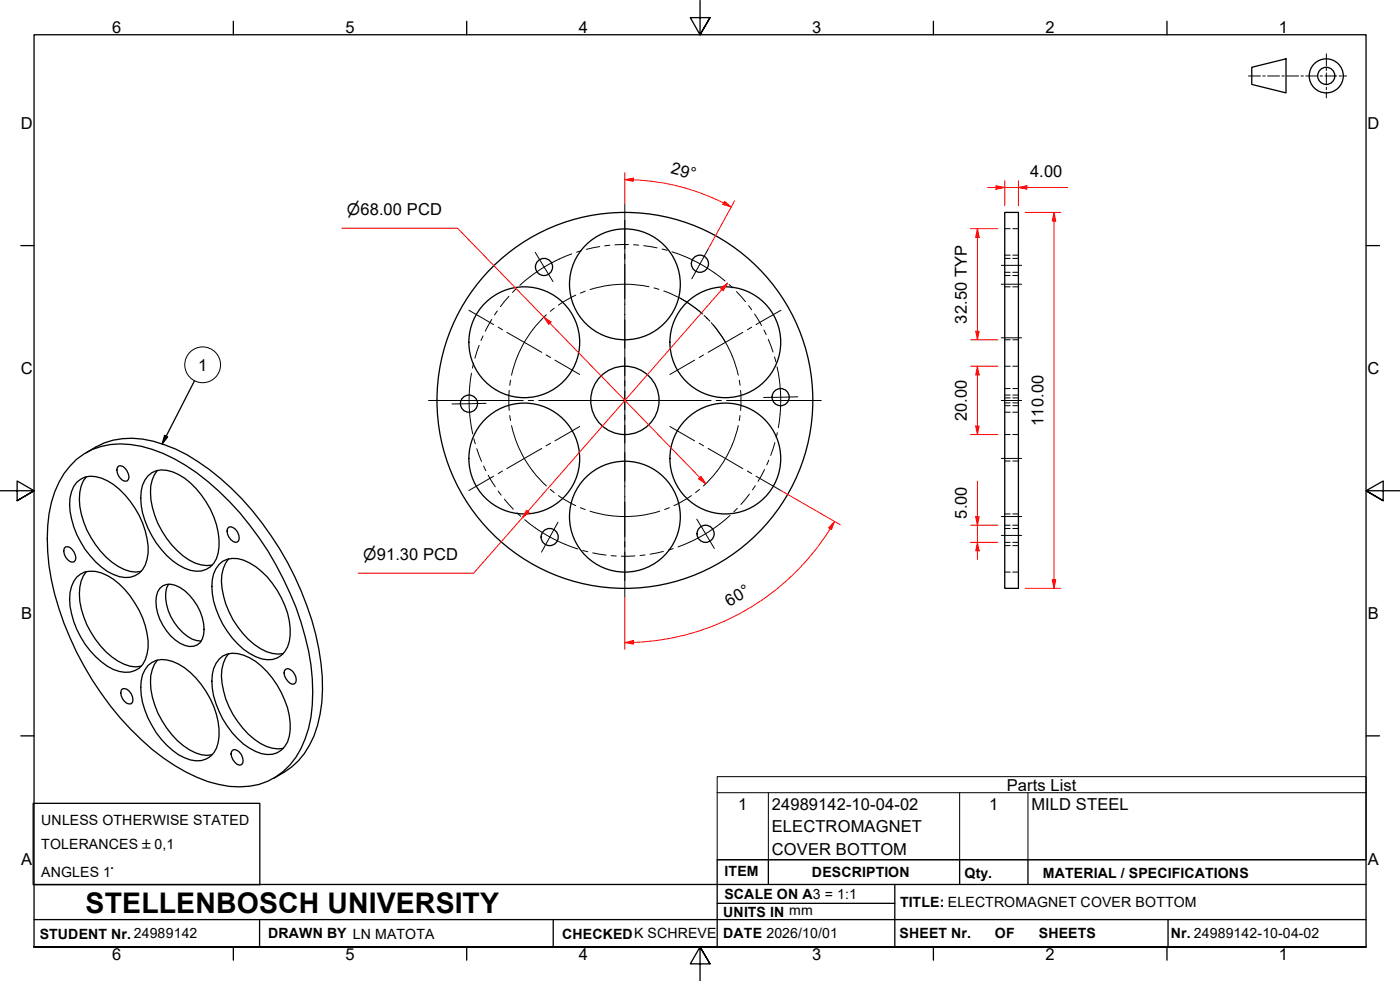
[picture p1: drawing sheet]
<svg xmlns="http://www.w3.org/2000/svg" width="410mm" height="287mm" viewBox="0 0 410 287" stroke-linecap="round" stroke-linejoin="round" font-family="sans-serif">
<!-- layer: Visible Edges(ISO) -->
<g fill="none" stroke="#000" stroke-width=".38">
<path d="M294.2 62.2h4v110h-4zM22.4 134.4a21.1 21.1 0 0 1 18.9-3.8 54.2 54.2 0 0 1 25.9 16.2 91.3 91.3 0 0 1 23.9 47.9 45.6 45.6 0 0 1-1.8 21.6 20 20 0 0 1-22.1 13.9 44.8 44.8 0 0 1-22.7-10.9 90.2 90.2 0 0 1-30.1-53.7 46.5 46.5 0 0 1 1.6-21.6 23.1 23.1 0 0 1 6.4-9.6zM25.2 132.5a23.5 23.5 0 0 1 22.9-2.3 59 59 0 0 1 22.7 15.8 89.8 89.8 0 0 1 23.2 48.1 43 43 0 0 1-2.1 21.3 22.2 22.2 0 0 1-11.7 12.4M25.3 139.6a12.2 12.2 0 0 0-1.5 10.9 25.9 25.9 0 0 0 10.8 15.3 8.8 8.8 0 0 0 6.7 1.5M34.7 136.4a2.14 2.14 0 0 1 2.5 1.5 2.09 2.09 0 0 1 0 2.9 3 3 0 0 1-2.8-3.9zM43.3 139.3a6.2 6.2 0 0 1 7.2-1.2 21.8 21.8 0 0 1 11.1 10.9 19.2 19.2 0 0 1 1.8 14.5 6.4 6.4 0 0 1-9.4 2.8 24.8 24.8 0 0 1-12.8-20.6 8.9 8.9 0 0 1 2.1-6.4zM46.1 137.7a10.6 10.6 0 0 0-1.9 8.7 26.1 26.1 0 0 0 11.2 17.6 9.7 9.7 0 0 0 6.7 1.4M22.5 141.2a6.2 6.2 0 0 1 7.2-1.2 21.8 21.8 0 0 1 11.1 10.9 20.4 20.4 0 0 1 2.3 12.8 6.4 6.4 0 0 1-9.9 4.5 23.1 23.1 0 0 1-10.7-11.7 18 18 0 0 1-1.5-12.6l.6-1.5zM67 154.3a2.54 2.54 0 0 1 2.9 2.3v1.6l-.4 .4a2.53 2.53 0 0 1-2.9-2.3v-1.5zM19.2 160.1a2.14 2.14 0 0 1 2.5 1.5 2.09 2.09 0 0 1 0 2.9 3 3 0 0 1-2.9-4zM22.5 168.9a7.3 7.3 0 0 1 8.9-.4 25.4 25.4 0 0 1 12 21.1 8.6 8.6 0 0 1-2.6 6 8.1 8.1 0 0 1-9.4-.6 25.7 25.7 0 0 1-11-19.6 9.7 9.7 0 0 1 2.1-6.5zM25.3 167.3a12.3 12.3 0 0 0-1.5 11 25.9 25.9 0 0 0 10.8 15.3 8.8 8.8 0 0 0 6.7 1.4"/>
<path d="M46.8 172.2a3.9 3.9 0 0 1 4.5-.9 14.6 14.6 0 0 1 8.3 14.5 3.8 3.8 0 0 1-5.5 3.1 14.6 14.6 0 0 1-8.3-14.3l.4-1.4zM49.3 171a8.8 8.8 0 0 0 0 7.8 15.4 15.4 0 0 0 7 8.3l2.6 .6M64.1 165.2a7.1 7.1 0 0 1 9-.4 25 25 0 0 1 11.9 21.1 6.7 6.7 0 0 1-6.8 7.2 16.1 16.1 0 0 1-10.2-6.3 24 24 0 0 1-5.8-17.1l.3-1.7 .7-1.6zM66.9 163.6a11.8 11.8 0 0 0-1.4 10.9 25.8 25.8 0 0 0 10.8 15.4 9.7 9.7 0 0 0 6.6 1.4M43.3 194.8a6.2 6.2 0 0 1 7.2-1.2 21.6 21.6 0 0 1 11.1 11 18.9 18.9 0 0 1 1.8 14.4 6.4 6.4 0 0 1-9.4 2.8 24.5 24.5 0 0 1-12.3-16.2 11.9 11.9 0 0 1 1.6-10.8zM46.1 193.2a10.5 10.5 0 0 0-1.9 8.7 26.1 26.1 0 0 0 11.2 17.6 8.8 8.8 0 0 0 6.7 1.4M64.1 193a6.2 6.2 0 0 1 7.2-1.2 21.2 21.2 0 0 1 11.1 10.9 18.8 18.8 0 0 1 1.8 14.5 6.4 6.4 0 0 1-9.3 2.8 24.5 24.5 0 0 1-12.4-16.3 14.1 14.1 0 0 1 .7-9.5zM66.9 191.3a11.8 11.8 0 0 0-1.4 11 25.8 25.8 0 0 0 10.8 15.3 9.7 9.7 0 0 0 6.6 1.5M83.8 195.8a2.22 2.22 0 0 1 2.4 1.5 2.2 2.2 0 0 1 0 2.9 2.14 2.14 0 0 1-2.4-1.5 2.02 2.02 0 0 1 0-2.9zM35.9 201.6a3 3 0 0 1 2.9 4l-.4 .4a3 3 0 0 1-2.9-3.9zM68.2 219.5a2.52 2.52 0 0 1 2.9 2.3v1.6l-.4 .5a2.14 2.14 0 0 1-2.5-1.5 2.02 2.02 0 0 1 0-2.9z"/>
<circle cx="159.3" cy="78.2" r="2.51"/>
<circle cx="204.9" cy="77.2" r="2.51"/>
<circle cx="183" cy="83.2" r="16.2"/>
<circle cx="137.3" cy="118.2" r="2.51"/>
<circle cx="153.5" cy="100.2" r="16.2"/>
<circle cx="183" cy="117.2" r="10"/>
<circle cx="183" cy="117.2" r="55"/>
<circle cx="212.4" cy="100.2" r="16.2"/>
<circle cx="228.6" cy="116.3" r="2.51"/>
<circle cx="153.5" cy="134.2" r="16.2"/>
<circle cx="212.4" cy="134.2" r="16.2"/>
<circle cx="160.9" cy="157.2" r="2.51"/>
<circle cx="183" cy="151.2" r="16.2"/>
<circle cx="206.6" cy="156.3" r="2.51"/>
</g>
<!-- layer: Hidden Edges(ISO) -->
<g fill="none" stroke="#000" stroke-width=".29">
<path d="M294.2 75.6h1.6M294.2 74.7h1.6M294.2 79.7h1.6M294.2 66.9h1.6M296.5 75.6h1.7M296.5 74.7h1.7M296.5 79.7h1.7M296.5 66.9h1.7M294.2 80.7h1.6M294.2 99.5h1.6M294.2 84h1.6M296.5 80.7h1.7"/>
<path d="M296.5 99.5h1.7M296.5 84h1.7M294.2 107.2h1.6M294.2 113.7h1.6M294.2 118.8h1.6M294.2 115.6h1.6M294.2 117.9h1.6M294.2 116.5h1.6M296.5 107.2h1.7M296.5 113.7h1.7M296.5 118.8h1.7M296.5 115.6h1.7"/>
<path d="M296.5 117.9h1.7M296.5 116.5h1.7M294.2 127.2h1.6M294.2 120.7h1.6M294.2 135h1.6M296.5 127.2h1.7M296.5 120.7h1.7M296.5 135h1.7M294.2 153.7h1.6M294.2 158.8h1.6M294.2 154.7h1.6M294.2 159.7h1.6"/>
<path d="M294.2 150.4h1.6M296.5 153.7h1.7M296.5 158.8h1.7M296.5 154.7h1.7M296.5 159.7h1.7M296.5 150.4h1.7M294.2 167.5h1.6M296.5 167.5h1.7"/>
</g>
<!-- layer: Symbols(ISO) -->
<g fill="none" stroke="#000" stroke-width=".29">
<path d="M210 232v-4.7h190v4.7M210 232v19.7h190v-19.7M210 232h190M225 232v19.7M281 232v19.7M301 232v19.7"/>
<circle cx="59.3" cy="106.8" r="5.2"/>
</g>
<!-- layer: Border_0 -->
<g fill="none" stroke="#000" stroke-width=".38">
<path d="M68.3 6.2v4M136.7 6.2v4M205 .1v10.1l-2.9-5h5.8l-2.9 5 2.9-5M273.3 6.2v4M341.7 6.2v4M6.1 71.9h3.9M400 71.9h3.9M0 143.7h10l-5-2.9v5.8l5-2.9-5 2.9M410 143.7h-10l5-2.9v5.8l-5-2.9 5 2.9M6.1 215.4h3.9M400 215.4h3.9M10 277.2v-267h390v267h-390h390"/>
<path d="M68.3 277.2v3.9M136.7 277.2v3.9M273.3 277.2v3.9M341.7 277.2v3.9M207.9 282.1l-2.9-4.9 2.9 4.9h-5.8l2.9-4.9v10"/>
</g>
<!-- layer: Sketch Geometry(ISO) -->
<g fill="none" stroke="#000" stroke-width=".38">
<path d="M366.5 19.7l10.1-2.5v10l-10.1-2.5zM9.7 235.2h66.4v23.8h-66.4zM10 258.9h390M225 251.7v7.2M262 258.9v18.3M281 251.7v7.2M301 251.7v7.2M400 251.7h-190v25.5M10 277.2h390M10 269.2h390M76 269.2v8M162 269.2v8"/>
<path d="M210 264.4h52M342 269.2v8"/>
<circle cx="388.3" cy="22.2" r="5"/>
<circle cx="388.3" cy="22.2" r="2.51"/>
</g>
<g fill="none" stroke="#000" stroke-width=".29">
<path d="M388.4 15.8v3.5M388.4 20v.7M365.6 22.2h3.5M369.8 22.2h.7M371.2 22.2h3.4M375.3 22.2h.7M376.7 22.2h3.5M380.9 22.2h.7M382.3 22.2h3.5M386.5 22.2h.7M387.9 22.2h3.5M388.4 21.4v3.4"/>
<path d="M388.4 25.5v.7M388.4 26.9v1.8M392.1 22.2h.7M393.5 22.2h.8"/>
</g>
<!-- layer: Symbols(ISO) -->
<path d="M57 111.5l-9.5 18.4M48.2 127.5l.9 .4-1.6 2z" fill="none" stroke="#000" stroke-width=".38"/>
<path d="M48.2 127.5l.9 .4-1.6 2z" fill="#000"/>
<!-- layer: Center Mark(ISO) -->
<g fill="none" stroke="#000" stroke-width=".29">
<path d="M182.9 59.7v27.8M156.7 73.9l5.2 8.5M207.4 72.8l-4.8 8.8M182.9 89v1.4M182.9 92v50.4M125.5 117.2h27.7M142.3 118.1l-10 .2M154.7 117.2h1.5M157.7 117.2h50.5M209.7 117.2h1.5M212.7 117.2h27.8M233.6 116.2l-10 .1"/>
<path d="M163.4 152.9l-4.8 8.7M182.9 144v1.5M182.9 147v27.7M204 152l5.2 8.5"/>
</g>
<!-- layer: Centerline(ISO) -->
<g fill="none" stroke="#000" stroke-width=".29">
<path d="M167.4 74.3a45.6 45.6 0 0 0-15.2 9.2M170.3 73.4l-1.5 .4M175.6 72.2l-3.9 .8M178.6 71.8l-1.5 .2M184 71.6l-3.9 .1M185.5 71.6l1.5 .2M188.5 71.9l3.9 .7M193.9 72.9l1.4 .4M196.7 73.7a45.6 45.6 0 0 1 15.6 8.6M293.2 77.7h5.9M141.4 98.3l-.6 1.4M144 93.5l-1.9 3.5"/>
<path d="M145.6 91l-.8 1.2M149 86.7l-2.5 3.1M151.1 84.6l-1.1 1M213.5 83.3l1.1 1M215.6 85.3l2.7 3M219.2 89.5l.9 1.2M220.9 91.9l2.1 3.4M223.7 96.6l.6 1.4M225 99.3l1.3 3.7M293.2 83.2h5.9M293.2 98.9h5.9M138.1 109.2a45.6 45.6 0 0 0 .3 17.8"/>
<path d="M138.7 106.3l-.4 1.5M140.3 101.1l-1.2 3.7M226.8 104.5l.4 1.4M227.5 107.4a45.6 45.6 0 0 1 .4 17.8M293.2 117.2h5.9M138.8 128.5l.4 1.4M139.6 131.4l1.4 3.7M141.6 136.4l.7 1.4M143 139.1l2 3.4M223.9 137.4l-1.9 3.5M225.1 134.7l-.6 1.4M226.9 129.6l-1.2 3.7"/>
<path d="M227.6 126.6l-.3 1.5M293.2 134.2h5.9M145.9 143.7l.8 1.2M147.7 146.1l2.6 3M151.4 150.1l1.1 1M153.6 152.1a45.6 45.6 0 0 0 15.6 8.6M213.8 150.9a45.6 45.6 0 0 1-15.3 9.2M215.9 148.8l-1.1 1M219.4 144.6l-2.5 3.1M221.2 142.2l-.9 1.2M293.2 151.2h5.9M293.2 156.7h5.9"/>
<path d="M170.6 161.1l1.5 .4M173.6 161.8l3.9 .7M178.9 162.7l1.5 .1M185.9 162.7l-4 .1M188.9 162.4l-1.5 .2M194.2 161.4l-3.8 .8M197.1 160.6l-1.4 .4"/>
</g>
<!-- layer: Dimensions(ISO) -->
<path d="M308.6 62.2v2.5" fill="none" stroke="#f00" stroke-width=".29"/>
<path d="M308.6 62.2l.5 2.5h-1z" fill="#f00"/>
<path d="M308.6 62.2l.5 2.5h-1zM308.6 169.7v2.5" fill="none" stroke="#f00" stroke-width=".29"/>
<path d="M308.1 169.7h1l-.5 2.5z" fill="#f00"/>
<path d="M286.2 66.9v2.6M300.2 62.2h10.4M308.6 64.7v105M300.2 172.2h10.4M308.1 169.7h1l-.5 2.5z" fill="none" stroke="#f00" stroke-width=".29"/>
<path d="M286.2 66.9l.5 2.6h-1z" fill="#f00"/>
<path d="M286.2 66.9l.5 2.6h-1zM286.2 97v2.5" fill="none" stroke="#f00" stroke-width=".29"/>
<path d="M285.7 97h1l-.5 2.5z" fill="#f00"/>
<path d="M284.2 66.9h8M286.2 69.5v27.5M284.2 99.5h8M285.7 97h1l-.5 2.5zM286.2 151.3v2.4" fill="none" stroke="#f00" stroke-width=".29"/>
<path d="M285.7 151.3h1l-.5 2.4z" fill="#f00"/>
<path d="M285.7 151.3h1l-.5 2.4zM286.2 158.8v2.4" fill="none" stroke="#f00" stroke-width=".29"/>
<path d="M286.2 158.8l.5 2.4h-1z" fill="#f00"/>
<path d="M286.2 107.2v2.5M284.2 153.7h8M284.2 158.8h8M286.2 158.8l.5 2.4h-1zM286.2 140.9v10.4M286.2 153.7v5.1M286.2 161.2v2.6" fill="none" stroke="#f00" stroke-width=".29"/>
<path d="M286.2 107.2l.5 2.5h-1z" fill="#f00"/>
<path d="M286.2 107.2l.5 2.5h-1zM286.2 124.7v2.5" fill="none" stroke="#f00" stroke-width=".29"/>
<path d="M285.7 124.7h1l-.5 2.5z" fill="#f00"/>
<path d="M298.2 54.9h2.5M284.2 107.2h8M286.2 109.7v15M284.2 127.2h8M285.7 124.7h1l-.5 2.5z" fill="none" stroke="#f00" stroke-width=".29"/>
<path d="M298.2 54.9l2.5-.5v1z" fill="#f00"/>
<path d="M291.7 54.9h2.5M298.2 54.9l2.5-.5v1z" fill="none" stroke="#f00" stroke-width=".29"/>
<path d="M291.7 54.4l2.5 .5-2.5 .5z" fill="#f00"/>
<path d="M289.2 54.9h2.5M291.7 54.4l2.5 .5-2.5 .5zM294.2 54.9h4M294.2 52.9v7.3M298.2 52.9v7.3M300.7 54.9h11.9M154.6 149.7l-1.7 1.9" fill="none" stroke="#f00" stroke-width=".29"/>
<path d="M154.2 149.4l.7 .6-2 1.6z" fill="#f00"/>
<path d="M213 82.9l-1.6 1.8M154.2 149.4l.7 .6-2 1.6z" fill="none" stroke="#f00" stroke-width=".29"/>
<path d="M211 84.4l2-1.5-1.2 2.2z" fill="#f00"/>
<path d="M159.3 92.9l1.7 1.7M211 84.4l2-1.5-1.2 2.2zM211.4 84.7l-56.8 65M152.9 151.6l-14.2 16.2h-33.9" fill="none" stroke="#f00" stroke-width=".29"/>
<!-- layer: Center Mark(ISO) -->
<g fill="none" stroke="#000" stroke-width=".29">
<path d="M182.9 64.5v8.3M182.9 74.3v1.5M182.9 77.4v11.7M137.3 90.8l7.2 4.2M145.9 95.8l1.2 .7M148.4 97.3l10.2 5.8M182.9 90.6v1.5M182.9 93.6v8.3M217.5 97.3l-10.2 5.8M220.1 95.8l-1.3 .7M228.7 90.8l-7.3 4.2M159.9 103.9l1.3 .8"/>
<path d="M162.5 105.4l7.2 4.2M203.4 105.4l-7.2 4.2M206 103.9l-1.3 .8M144.5 139.4l-7.2 4.2M147.1 137.9l-1.2 .7M158.6 131.3l-10.2 5.9M161.2 129.7l-1.3 .8M169.7 124.9l-7.2 4.1M182.9 132.5v8.4M196.2 124.9l7.2 4.1M204.7 129.7l1.3 .8M207.3 131.3l10.2 5.9"/>
<path d="M218.8 137.9l1.3 .7M221.4 139.4l7.3 4.2M182.9 142.3v1.5M182.9 145.4v11.7M182.9 158.6v1.5M182.9 161.6v8.3"/>
</g>
<!-- layer: Centerline(ISO) -->
<g fill="none" stroke="#000" stroke-width=".29">
<path d="M160 92.1a34 34 0 0 0-10.2 17.7M162.3 90.2l-1.2 1M168.6 86.4l-5.1 2.9M171.3 85.2l-1.4 .6M190 83.9a34 34 0 0 0-17.2 .9M191.5 84.3l1.5 .4M194.4 85.2a34 34 0 0 1 11.3 6.7M199.2 87.3l3.3 2.1 2.5 1.9M206.1 92.3l1.1 1.1M206.8 93l1.1 1M208.2 94.4l2.5 3.1 1.7 2.7M208.9 95.2l3.5 5"/>
<path d="M149.1 114.3v5.8M149.5 111.3l-.2 1.5M212.4 100.2l2.3 4.7 1.5 4.9M216.5 111.3l.2 1.5M216.9 114.3v5.8M149.3 121.6l.2 1.5M149.8 124.6a34 34 0 0 0 10.2 17.7M216.2 124.6a34 34 0 0 1-10.2 17.7M216.7 121.6l-.2 1.5M161.1 143.3l1.2 .9M163.5 145.1l5.1 2.9M169.9 148.6l1.4 .6"/>
<path d="M172.8 149.6a34 34 0 0 0 20.4 0M196 148.6l-1.4 .6M202.4 145.1l-5 2.9M204.8 143.3l-1.1 .9"/>
</g>
<!-- layer: Dimensions(ISO) -->
<path d="M159.3 92.9l2.1 1.3-.7 .7z" fill="#f00"/>
<path d="M159.3 92.9l2.1 1.3-.7 .7zM204.9 139.8l1.7 1.8" fill="none" stroke="#f00" stroke-width=".29"/>
<path d="M204.5 140.2l.8-.7 1.3 2.1z" fill="#f00"/>
<path d="M211.9 59.4l2.2 1.2M100.1 66.8h33.9l25.3 26.1M161 94.6l43.9 45.2M204.5 140.2l.8-.7 1.3 2.1z" fill="none" stroke="#f00" stroke-width=".29"/>
<path d="M212.2 58.9l1.9 1.7-2.5-.8z" fill="#f00"/>
<path d="M182.9 52.6l2.6 .1M212.2 58.9l1.9 1.7-2.5-.8z" fill="none" stroke="#f00" stroke-width=".29"/>
<path d="M182.9 52.6l2.6-.5-.1 1z" fill="#f00"/>
<path d="M182.9 52.6l2.6-.5-.1 1zM182.9 50.6v9.1M185.5 52.6a64.6 64.6 0 0 1 26.4 6.8M215.1 58.8l-7.7 14M185.5 188l-2.6 .1" fill="none" stroke="#f00" stroke-width=".29"/>
<path d="M182.9 188.1l2.5-.6 .1 1z" fill="#f00"/>
<path d="M244.3 152.7l-1.2 2.1M182.9 188.1l2.5-.6 .1 1z" fill="none" stroke="#f00" stroke-width=".29"/>
<path d="M244.3 152.7l-.8 2.3-.9-.5z" fill="#f00"/>
<path d="M228.7 143.6l17.4 10M243.1 154.8a70.9 70.9 0 0 1-57.6 33.3M244.3 152.7l-.8 2.3-.9-.5zM182.9 174.7v15.4" fill="none" stroke="#f00" stroke-width=".29"/>
<text font-size="8.3" x="25.1" y="267.2">STELLENBOSCH UNIVERSITY</text>
<g font-size="4.8">
<text x="32.8" y="9.7">6</text>
<text x="101.2" y="9.7">5</text>
<text x="169.5" y="9.7">4</text>
<text x="237.8" y="9.7">3</text>
<text x="306.1" y="9.7">2</text>
<text x="374.5" y="9.7">1</text>
<text x="6.1" y="37.8">D</text>
<text x="400.4" y="37.8">D</text>
<text x="196.2" y="50.8" transform="rotate(14 196.2 50.8)">29°</text>
<text x="301.6" y="51.8">4.00</text>
<text x="283.1" y="94.8" transform="rotate(-90 283.1 94.8)">32.50 TYP</text>
<text x="6.1" y="109.6">C</text>
<text x="58" y="108.5">1</text>
<text x="400.4" y="109.6">C</text>
<text x="283.1" y="123.3" transform="rotate(-90 283.1 123.3)">20.00</text>
<text x="305.6" y="124.7" transform="rotate(-90 305.6 124.7)">110.00</text>
<text x="283.1" y="151.8" transform="rotate(-90 283.1 151.8)">5.00</text>
<text x="213.6" y="177.6" transform="rotate(-30 213.6 177.6)">60°</text>
<text x="6.2" y="181.3">B</text>
<text x="400.5" y="181.3">B</text>
<text x="294.8" y="231.5">Parts List</text>
<text x="216.2" y="237.1">1</text>
<text x="226" y="237.1">24989142-10-04-02</text>
<text x="289.6" y="237.1">1</text>
<text x="302" y="237.1">MILD STEEL</text>
<text x="226" y="243.6">ELECTROMAGNET</text>
<text x="226" y="250.1">COVER BOTTOM</text>
<text x="6.2" y="253.1">A</text>
<text x="400.5" y="253.1">A</text>
<text x="32.8" y="281.1">6</text>
<text x="101.2" y="281.1">5</text>
<text x="169.5" y="281.1">4</text>
<text x="237.8" y="281.1">3</text>
<text x="306.1" y="281.1">2</text>
<text x="374.5" y="281.1">1</text>
</g>
<g font-size="4.6">
<text x="101.6" y="62.9">⌀68.00 PCD</text>
<text x="106.4" y="163.9">⌀91.30 PCD</text>
</g>
<g font-size="4.1">
<text x="12.1" y="241.6">UNLESS OTHERWISE STATED</text>
<text x="12.1" y="248.5">TOLERANCES ±0,1</text>
<text x="12.1" y="256.7">ANGLES 1°</text>
<text x="212.2" y="256.5">ITEM</text>
<text x="237.7" y="256.7">DESCRIPTION</text>
<text x="282.4" y="256.9">Qty.</text>
<text x="305.4" y="256.9">MATERIAL / SPECIFICATIONS</text>
<text x="212.1" y="263">SCALE ON A3 = 1:1</text>
<text x="211.8" y="268.4">UNITS IN mm</text>
<text x="263.5" y="265.6">TITLE: ELECTROMAGNET COVER BOTTOM</text>
<text x="11.6" y="274.8">STUDENT Nr. 24989142</text>
<text x="78.5" y="274.6">DRAWN BY LN MATOTA</text>
<text x="164.6" y="274.8">CHECKEDK SCHREVE</text>
<text x="211.8" y="274.6">DATE 2026/10/01</text>
<text x="263.4" y="274.6">SHEET Nr.</text>
<text x="291.3" y="274.6">OF</text>
<text x="304.2" y="274.6">SHEETS</text>
<text x="342.8" y="274.5">Nr. 24989142-10-04-02</text>
</g>
</svg>
